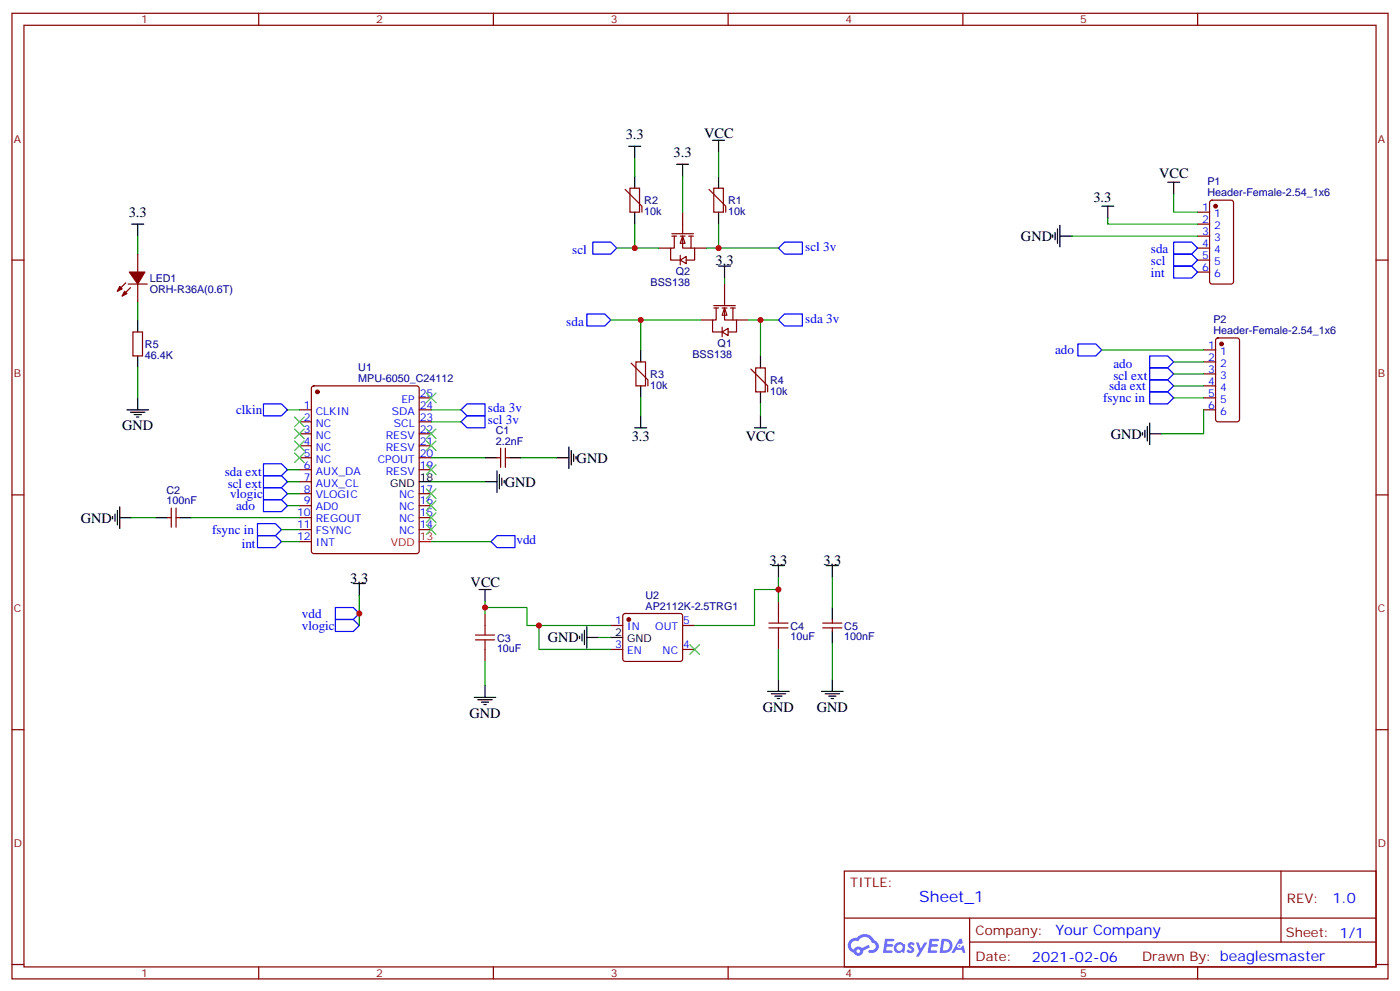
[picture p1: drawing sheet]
<svg xmlns="http://www.w3.org/2000/svg" width="412mm" height="292mm" viewBox="0 0 412 292" stroke-linecap="round" stroke-linejoin="round" font-family="sans-serif">
<g fill="none" stroke="#870000" stroke-width=".35">
<path d="M3.5 3.9h405.4v284.4h-405.4zM7.1 7.4h398.2v277.3h-398.2zM76.2 3.9v3.5M145.3 3.9v3.5M214.5 3.9v3.5M283.6 3.9v3.5M352.8 3.9v3.5M3.5 76.6h3.6M405.3 76.6h3.6M3.5 145.7h3.6M405.3 145.7h3.6M3.5 214.9h3.6"/>
<path d="M405.3 214.9h3.6M248.7 256.5h156.6v28.2h-156.6zM377.3 256.5v20.9M248.7 270.4h156.5M285.6 277.4h119.6M285.6 270.4v14.1M3.5 284h3.6M76.2 284.7v3.6M145.3 284.7v3.6M214.5 284.7v3.6M283.6 284.7v3.6M352.8 284.7v3.6"/>
<path d="M405.3 284h3.6"/>
</g>
<g fill="#5487ff">
<path d="M267.7 277.7a1.22 1.22 0 0 1 1.7 .2l-.4 .6a.47 .47 0 0 0-.3-.4 .47 .47 0 0 0-.5 .2l.1 .2a1.14 1.14 0 0 1 .8 1.8 1.14 1.14 0 0 1-1.9 0l-.2-.2 .5-.6 .7 .5a.29 .29 0 0 0 .3-.3 .29 .29 0 0 0-.2-.3 1.04 1.04 0 0 1-.6-1.7z"/>
<path d="M260.7 276.4h2.4l.3 .2-.2 .5-1.8 .1-.1 .8h1.5l.3 .4-.3 .4h-1.6l-.2 1.1h1.7l.2 .3-.2 .3-2.6 .1z"/>
<path d="M273.8 276.4h2.4l.3 .2-.1 .5-1.8 .1-.2 .8h1.6l.3 .4-.4 .4h-1.6l-.1 1.1h1.7l.2 .3-.2 .3-2.6 .1z"/>
<path d="M282.6 276.4h.7l.3 1.3-.6 .3a.69 .69 0 0 0-1 .3 .69 .69 0 0 0 .4 .9 .69 .69 0 0 0 .9-.6l.5-.2 .6 2.2h-.8l-.2-.9h-1.8l-.5 .9h-.8z"/>
<path d="M269.8 277.5h.8l.6 1.8 1.1-1.8h.9l-2.6 4.2h-.8l.9-1.5z"/>
<path d="M277.4 276.4l-.6 4.2h1.3a2.11 2.11 0 0 0 2.5-2.1 2.11 2.11 0 0 0-2.5-2.1zM278.1 277.2a1.39 1.39 0 0 1 1.7 1.4 1.39 1.39 0 0 1-1.8 1.3h-.3z"/>
<path d="M263.7 278.1a1.54 1.54 0 0 0-.1 2.1 1.54 1.54 0 0 0 2.2 .1l.6 .3 .3-2.3-.2-.3h-.4a1.49 1.49 0 0 0-2.4 .1zM264 279.1a.94 .94 0 0 1 1.8 0 .94 .94 0 0 1-1.8 0z"/>
<path d="M250.4 276.8a2.18 2.18 0 0 0 1.1 3.7 1.44 1.44 0 0 0 1.6 .9 1.44 1.44 0 0 0 1.2-1.4l2-1-.5-.8-1.9 1a1.47 1.47 0 0 0-2.4 .4 1.39 1.39 0 0 1-.7-1.9 1.39 1.39 0 0 1 2-.5 2.12 2.12 0 0 1 2.2-1.3 2.12 2.12 0 0 1 1.9 1.7 1.14 1.14 0 0 1 1.1 1.4 1.14 1.14 0 0 1-1.7 .7 .43 .43 0 0 0-.5 .4 .43 .43 0 0 0 .4 .5 1.98 1.98 0 0 0 2.5-1.2 1.98 1.98 0 0 0-1.2-2.6 3.1 3.1 0 0 0-5.3-.6l-.9 .1zM252.3 280.1a.55 .55 0 0 1 1.1 0 .55 .55 0 0 1-1.1 0z"/>
<circle cx="282.6" cy="278.5" r=".26"/>
</g>
<g fill="none" stroke="#870000" stroke-width=".35">
<path d="M92 113.8l.4-.2h30.4l.6 .5 .1 48.2-.5 .7h-30.6l-.6-.4-.1-48.3zM123.5 117.2h3.5M88.2 120.7h3.5M88.2 124.2h3.5M88.2 127.7h3.5M88.2 131.3h3.5M88.2 134.8h3.5M88.2 138.3h3.5M123.5 120.7h3.5M123.5 124.2h3.5M123.5 127.7h3.5M123.5 131.3h3.5"/>
<path d="M123.5 134.8h3.5M123.5 138.3h3.5M146.4 134.8h1.1M147.5 132v5.6M148.9 134.8h1M148.9 132v5.6M49.4 152.4h1M50.4 149.6v5.7M51.9 152.4h1M51.9 149.6v5.7M88.2 141.9h3.5M88.2 145.4h3.5"/>
<path d="M88.2 148.9h3.5M88.2 152.4h3.5M88.2 156h3.5M88.2 159.5h3.5M123.5 145.4h3.5M123.5 148.9h3.5M123.5 152.4h3.5M123.5 156h3.5M229.3 177.1v3.6M142.9 180.7v3.5M142.9 191.2v3.6M179.9 184.2h3.5"/>
<path d="M179.9 191.2h3.5M183.7 180.9l.4-.2h16.3l.5 .2 .2 .5v12.7l-.3 .5-.4 .2h-16.3l-.4-.3-.3-.4v-12.7zM201.1 184.2h3.5M201.1 191.2h3.5M229.3 187.7v3.5M242.4 183.5h5.6M242.4 184.9h5.6M245.2 182.4v1.1M245.2 184.9v1"/>
</g>
<g fill="#870000" stroke="#870000" stroke-width=".35">
<circle cx="93.5" cy="115.4" r=".53"/>
<circle cx="185.2" cy="182.4" r=".53"/>
</g>
<path d="M123.5 159.5h3.5" fill="none" stroke="#f00" stroke-width=".35"/>
<g fill="none" stroke="#000" stroke-width=".35">
<path d="M142.9 134.8h3.5M146.4 138.7v6.3M147.1 139.7v4.3M149.9 134.8h3.6M164 134.8h3.6M167.6 131.6v6.4M168.3 132.7v4.2M169 133.7v2.2M169.7 134.4v.7M33.2 152.1v.7M33.9 151.4v2.1M34.6 150.3v4.3"/>
<path d="M35.3 152.4h3.5M35.3 149.3v6.3M45.9 152.4h3.5M52.9 152.4h3.5M123.5 141.9h3.5M142.9 141.9h3.5M147.8 140.8v2.1M148.5 141.5v.7M104.1 171.8h3.5M105.8 171.8v3.6M141.1 173.6h3.5M142.9 173.6v3.5"/>
<path d="M227.5 166.5h3.6M229.3 166.5v3.6M243.4 166.5h3.5M245.2 166.5v3.6M245.2 178.9v3.5M170.7 187.4v.7M171.4 186.7v2.1M172.2 185.6v4.2M172.9 187.7h3.5M172.9 184.5v6.4M179.9 187.7h3.5M245.2 185.9v3.6"/>
<path d="M139.7 205.4h6.3M140.8 206.1h4.2M141.8 206.8h2.1M142.5 207.5h.7M142.9 201.8v3.6M226.1 203.6h6.4M227.2 204.3h4.2M228.2 205h2.2M229 205.7h.7M229.3 200.1v3.5M242 203.6h6.4M243.1 204.3h4.2"/>
<path d="M244.1 205h2.1M244.8 205.7h.7M245.2 200.1v3.5"/>
</g>
<g fill="none" stroke="#3c3" stroke-width=".35">
<path d="M125.6 115.7l2.8 2.9M128.4 115.7l-2.8 2.9M86.8 122.8l2.8 2.8M86.8 126.3l2.8 2.9M86.8 129.9l2.8 2.8M86.8 133.4l2.8 2.8M89.6 122.8l-2.8 2.8M89.6 126.3l-2.8 2.9M89.6 129.9l-2.8 2.8M89.6 133.4l-2.8 2.8M125.6 126.3l2.8 2.9M125.6 129.9l2.8 2.8"/>
<path d="M125.6 136.9l2.8 2.8M128.4 126.3l-2.8 2.9M128.4 129.9l-2.8 2.8M128.4 136.9l-2.8 2.8M125.6 144l2.8 2.8M125.6 147.5l2.8 2.8M125.6 151l2.8 2.8M125.6 154.6l2.8 2.8M128.4 144l-2.8 2.8M128.4 147.5l-2.8 2.8M128.4 151l-2.8 2.8M128.4 154.6l-2.8 2.8"/>
</g>
<g fill="none" stroke="#00f" stroke-width=".35">
<path d="M174.6 71.3h5.3l1.8 1.8-1.8 1.7h-5.3zM229.3 73.1l1.8-1.8h5.3v3.5h-5.3zM172.9 92.5h5.3l1.7 1.7-1.7 1.8h-5.3zM229.3 94.2l1.8-1.7h5.3v3.5h-5.3zM77.6 118.9h5.3l1.8 1.8-1.8 1.7h-5.3zM77.6 136.6h5.3l1.8 1.7-1.8 1.8h-5.3zM135.8 120.7l1.8-1.8h5.3v3.5h-5.3zM135.8 124.2l1.8-1.8h5.3v3.6h-5.3zM75.8 157.7h5.3l1.8 1.8-1.8 1.8h-5.3zM75.8 154.2h5.3l1.8 1.8-1.8 1.7h-5.3zM77.6 140.1h5.3l1.8 1.8-1.8 1.7h-5.3zM77.6 143.6h5.3l1.8 1.8-1.8 1.7h-5.3z"/>
<path d="M77.6 147.1h5.3l1.8 1.8-1.8 1.8h-5.3zM144.6 159.5l1.8-1.8h5.3v3.6h-5.3zM98.8 178.9h5.3l1.7 1.8-1.7 1.7h-5.3zM98.8 182.4h5.3l1.7 1.8-1.7 1.7h-5.3z"/>
</g>
<g fill="none" stroke="#008700" stroke-width=".35">
<path d="M84.7 138.3h3.5M84.7 120.7h3.5M127 120.7h8.8M127 134.8h15.9M127 124.2h8.8M153.5 134.8h10.5M38.8 152.4h7.1M56.4 152.4h31.8M82.9 159.5h5.3M82.9 156h5.3M84.7 141.9h3.5M84.7 145.4h3.5"/>
<path d="M84.7 148.9h3.5M127 141.9h15.9M127 159.5h17.6M105.8 175.4v8.8M142.9 178.9h12.3v5.3h24.7M142.9 177.1v3.6M229.3 173.6h-7.1v10.6h-17.6M229.3 170.1v7M245.2 170.1v8.8M142.9 194.8v7M158.7 184.2v7h21.2M176.4 187.7h3.5"/>
<path d="M229.3 191.2v8.9M245.2 189.5v10.6"/>
</g>
<path d="M140.1 188.4h5.6M140.1 187h5.6M142.9 184.2v2.8M142.9 188.4v2.8M226.5 184.9h5.6M226.5 183.5h5.6M229.3 180.7v2.8M229.3 184.9v2.8" fill="none" stroke="#a10000" stroke-width=".35"/>
<g fill="#fff" stroke="#870000" stroke-width=".35">
<path d="M201.1 69.5l.7 2.1h-1.4z"/>
<path d="M200.4 76.6l1.7-1.1v2.1z"/>
</g>
<path d="M194 73.1h3.6M197.9 68.8h6.4M197.9 69.5h1.4M198.6 69.5v3.6h-1v3.5h2.8M200.4 75.2v2.8M200.4 69.5h1.4M201.1 69.5v3.6h3.5v3.5h-2.5M201.1 62.5v6.3M202.8 69.5h1.5M203.6 69.5v3.6M204.6 73.1h3.5" fill="none" stroke="#870000" stroke-width=".35"/>
<path d="M201.1 51.9v10.6M181.7 73.1h12.3M208.1 73.1h21.2" fill="none" stroke="#008700" stroke-width=".35"/>
<path d="M199.3 48.4h3.5M201.1 48.4v3.5" fill="none" stroke="#000" stroke-width=".35"/>
<g fill="#fff" stroke="#870000" stroke-width=".35">
<path d="M213.4 90.7l.7 2.1h-1.4z"/>
<path d="M212.7 97.8l1.8-1.1v2.1z"/>
</g>
<g fill="none" stroke="#870000" stroke-width=".35">
<path d="M184.1 55.8l5 4.9v1.8M185.6 55.4h2.8v7.1h-2.8zM208.8 55.8l5 4.9v1.8M210.3 55.4h2.8v7.1h-2.8zM356.5 59.2l.5-.3h5.7l.6 .5 .1 23.5-.5 .7h-5.9l-.6-.4-.1-23.5zM40.6 74.8v5.3M352.8 62.5h3.5M352.8 66h3.5M352.8 69.5h3.5M352.8 73.1h3.5M352.8 76.6h3.5M37 83.3l-2.4 2.5"/>
<path d="M37.7 83.6h5.7M38.5 84.7l-2.5 2.5M39.2 97.8h2.8v7h-2.8zM40.6 83.6v5.3M206.4 94.2h3.5M210.3 90h6.3M210.3 90.7h1.4M211 90.7v3.5h-1.1v3.6h2.8M212.7 96.3v2.9M212.7 90.7h1.4M213.4 90.7v3.5h3.6v3.6h-2.5M213.4 83.6v6.4"/>
<path d="M215.2 90.7h1.4M215.9 90.7v3.5M217 94.2h3.5M352.8 80.1h3.5M358.3 99.7l.5-.2h5.6l.7 .4v23.6l-.4 .7h-5.9l-.7-.4v-23.6zM185.9 106.9l5 5v1.7M187.3 106.6h2.8v7h-2.8zM221.2 108.7l4.9 4.9v1.8M222.6 108.3h2.8v7.1h-2.8zM354.5 103h3.6M354.5 106.6h3.6M354.5 110.1h3.6"/>
<path d="M354.5 113.6h3.6M354.5 117.2h3.6M354.5 120.7h3.6"/>
</g>
<g fill="none" stroke="#008700" stroke-width=".35">
<path d="M187 46.6v5.3M211.7 44.8v7.1M345.7 57.2v5.3h7.1M40.6 69.5v5.3M187 66v7.1M211.7 66v7.1M315.7 69.5h37.1M326.3 64.2v1.8h26.5M40.6 88.9v5.3M179.9 94.2h26.5M188.7 94.2v8.8M213.4 81.9v1.7"/>
<path d="M220.5 94.2h8.8M224 94.2v10.6M40.6 108.3v8.9M188.7 117.2v5.2M224 118.9v3.5M324.6 103h29.9M345.7 117.2h8.8M345.7 113.6h8.8M345.7 110.1h8.8M345.7 106.6h8.8M354.5 120.7v7h-12.3"/>
</g>
<g fill="none" stroke="#000" stroke-width=".35">
<path d="M185.2 43.1h3.5M187 43.1v3.5M187 51.9v3.5M209.9 41.3h3.5M211.7 41.3v3.5M211.7 51.9v3.5M344 53.7h3.5M345.7 53.7v3.5M38.8 66h3.5M40.6 66v3.5M187 62.5v3.5M211.7 78.4h3.5"/>
<path d="M211.7 62.5v3.5M213.4 78.4v3.5M310.1 69.2v.7M310.8 68.5v2.1M311.5 67.4v4.2M312.2 69.5h3.5M312.2 66.4v6.3M324.6 60.7h3.5M326.3 60.7v3.5M40.6 94.2v3.6M40.6 104.8v3.5M40.6 117.2v3.5"/>
<path d="M188.7 103v3.6M188.7 113.6v3.6M224 104.8v3.5M224 115.4v3.5M37.4 120.7h6.3M38.5 121.4h4.2M39.5 122.1h2.1M40.2 122.8h.7M187 126h3.5M188.7 122.4v3.6M222.2 126h3.6M224 122.4v3.6"/>
<path d="M336.5 127.4v.7M337.3 126.7v2.1M338 125.6v4.3M338.7 127.7h3.5M338.7 124.6v6.3"/>
</g>
<g fill="#870000" stroke="#870000" stroke-width=".35">
<path d="M36.7 85.8l.7 .7-1.4 .7z"/>
<path d="M35.3 84.3l.7 .8-1.4 .7z"/>
<path d="M38.1 80.1h4.6l-2.1 3.5z"/>
<circle cx="358.1" cy="60.7" r=".53"/>
<circle cx="359.8" cy="101.3" r=".53"/>
</g>
<path d="M345.7 71.3h5.3l1.8 1.8-1.8 1.7h-5.3zM345.7 74.8h5.3l1.8 1.8-1.8 1.8h-5.3zM345.7 78.4h5.3l1.8 1.7-1.8 1.8h-5.3zM317.5 101.3h5.3l1.8 1.7-1.8 1.8h-5.3zM338.7 104.8h5.3l1.7 1.8-1.7 1.7h-5.3zM338.7 108.3h5.3l1.7 1.8-1.7 1.8h-5.3zM338.7 111.9h5.3l1.7 1.7-1.7 1.8h-5.3zM338.7 115.4h5.3l1.7 1.8-1.7 1.7h-5.3z" fill="none" stroke="#00f" stroke-width=".35"/>
<path d="M203.2 189.8l2.8 2.9M206 189.8l-2.8 2.9" fill="none" stroke="#3c3" stroke-width=".35"/>
<g fill="#c00">
<circle cx="105.8" cy="180.7" r=".88"/>
<circle cx="142.9" cy="178.9" r=".88"/>
<circle cx="158.8" cy="184.2" r=".88"/>
<circle cx="229.3" cy="173.6" r=".88"/>
<circle cx="187" cy="73.1" r=".88"/>
<circle cx="211.7" cy="73.1" r=".88"/>
<circle cx="188.7" cy="94.2" r=".88"/>
<circle cx="224" cy="94.2" r=".88"/>
</g>
<text font-size="4.6" fill="#00f" x="270.8" y="265.5">Sheet_1</text>
<g font-size="4.2">
<text x="184.3" y="41">3.3</text>
<text x="207.4" y="40.6">VCC</text>
<text x="198.4" y="46.3">3.3</text>
<text x="341.5" y="52.5">VCC</text>
<text x="322.1" y="59.5">3.3</text>
<text x="37.9" y="64">3.3</text>
<text x="300.7" y="70.9">GND</text>
<text x="210.8" y="78.1">3.3</text>
<text x="36" y="126.7">GND</text>
<text x="186.1" y="130">3.3</text>
<text x="219.7" y="130">VCC</text>
<text x="327.2" y="129.2">GND</text>
<text x="169.9" y="136.3">GND</text>
<text x="148.7" y="143.3">GND</text>
<text x="23.8" y="153.9">GND</text>
<text x="226.7" y="166.3">3.3</text>
<text x="242.5" y="166.3">3.3</text>
<text x="103.2" y="171.6">3.3</text>
<text x="138.6" y="172.9">VCC</text>
<text x="161.4" y="189.1">GND</text>
<text x="224.7" y="209.7">GND</text>
<text x="240.6" y="209.7">GND</text>
<text x="138.3" y="211.5">GND</text>
</g>
<g font-size="4.2" fill="#00f">
<text x="392.5" y="265.8">1.0</text>
<text x="310.9" y="275.3">Your Company</text>
<text x="304" y="283.1">2021-02-06</text>
</g>
<g font-size="3.9" fill="#00f">
<text x="168.6" y="74.8">scl</text>
<text x="237.2" y="73.8">scl 3v</text>
<text x="339" y="74.4">sda</text>
<text x="339" y="77.9">scl</text>
<text x="339" y="81.4">int</text>
<text x="166.8" y="96">sda</text>
<text x="237.2" y="95">sda 3v</text>
<text x="310.8" y="104.4">ado</text>
<text x="328" y="108.4">ado</text>
<text x="328" y="112">scl ext</text>
<text x="324.9" y="118.5">fsync in</text>
<text x="326.7" y="114.9">sda ext</text>
<text x="69.5" y="122">clkin</text>
<text x="143.7" y="121.5">sda 3v</text>
<text x="143.7" y="125">scl 3v</text>
<text x="66.2" y="140.1">sda ext</text>
<text x="67.1" y="143.6">scl ext</text>
<text x="67.8" y="146.6">vlogic</text>
<text x="69.5" y="150.2">ado</text>
<text x="62.5" y="157.2">fsync in</text>
<text x="71.2" y="161.3">int</text>
<text x="152.1" y="160.3">vdd</text>
<text x="88.9" y="181.9">vdd</text>
<text x="88.9" y="185.5">vlogic</text>
</g>
<g font-size="3.9" fill="#800">
<text x="250.5" y="261.1">TITLE:</text>
<text x="379.1" y="265.8">REV:</text>
<text x="287.4" y="275.3">Company:</text>
<text x="378.7" y="275.9">Sheet: 1/1</text>
<text x="287.4" y="283">Date:</text>
<text x="336.4" y="283.1">Drawn By: beaglesmaster</text>
</g>
<g font-size="3.2" fill="#800">
<text x="41.6" y="6.9">1</text>
<text x="110.8" y="6.9">2</text>
<text x="179.9" y="6.9">3</text>
<text x="249.1" y="6.9">4</text>
<text x="318.2" y="6.9">5</text>
<text x="4.1" y="42">A</text>
<text x="405.9" y="42">A</text>
<text x="4.1" y="111.2">B</text>
<text x="405.9" y="111.2">B</text>
<text x="4.1" y="180.3">C</text>
<text x="405.9" y="180.3">C</text>
<text x="4.1" y="249.4">D</text>
<text x="405.9" y="249.4">D</text>
<text x="41.6" y="287.7">1</text>
<text x="110.8" y="287.7">2</text>
<text x="179.9" y="287.7">3</text>
<text x="249.1" y="287.7">4</text>
<text x="318.2" y="287.7">5</text>
</g>
<g font-size="3.2" fill="#000080">
<text x="355.7" y="57.7">Header-Female-2.54_1x6</text>
<text x="355.7" y="54.5">P1</text>
<text x="189.8" y="63.3">10k</text>
<text x="189.8" y="60.1">R2</text>
<text x="214.5" y="63.3">10k</text>
<text x="214.5" y="60.1">R1</text>
<text x="44.1" y="83">LED1</text>
<text x="199" y="81">Q2</text>
<text x="44.1" y="86.2">ORH-R36A(0.6T)</text>
<text x="191.6" y="84.1">BSS138</text>
<text x="357.4" y="95">P2</text>
<text x="357.4" y="98.2">Header-Female-2.54_1x6</text>
<text x="42.7" y="105.6">46.4K</text>
<text x="42.7" y="102.4">R5</text>
<text x="204" y="105.3">BSS138</text>
<text x="211.4" y="102.1">Q1</text>
<text x="105.5" y="112.4">MPU-6050_C24112</text>
<text x="105.6" y="109.1">U1</text>
<text x="191.6" y="111.2">R3</text>
<text x="226.8" y="113">R4</text>
<text x="191.6" y="114.4">10k</text>
<text x="226.8" y="116.2">10k</text>
<text x="146.1" y="130.9">2.2nF</text>
<text x="146.1" y="127.7">C1</text>
<text x="49" y="148.6">100nF</text>
<text x="49" y="145.4">C2</text>
<text x="190.2" y="179.5">AP2112K-2.5TRG1</text>
<text x="190.2" y="176.5">U2</text>
<text x="232.8" y="185.4">C4</text>
<text x="248.7" y="185.4">C5</text>
<text x="146.4" y="188.9">C3</text>
<text x="232.8" y="188.5">10uF</text>
<text x="248.7" y="188.5">100nF</text>
<text x="146.4" y="192">10uF</text>
</g>
<g font-size="3.2" fill="#00f">
<text x="354.1" y="62.1">1</text>
<text x="354.1" y="65.7">2</text>
<text x="357.6" y="63.9">1</text>
<text x="354.1" y="69.2">3</text>
<text x="357.6" y="67.4">2</text>
<text x="357.6" y="70.9">3</text>
<text x="354.1" y="72.7">4</text>
<text x="354.1" y="76.2">5</text>
<text x="357.6" y="74.5">4</text>
<text x="357.6" y="78">5</text>
<text x="354.1" y="79.8">6</text>
<text x="357.6" y="81.5">6</text>
<text x="355.9" y="102.7">1</text>
<text x="355.9" y="106.2">2</text>
<text x="359.4" y="104.5">1</text>
<text x="359.4" y="108">2</text>
<text x="355.9" y="109.7">3</text>
<text x="355.9" y="113.3">4</text>
<text x="359.4" y="111.5">3</text>
<text x="118.2" y="118.6">EP</text>
<text x="123.6" y="116.8">25</text>
<text x="355.9" y="116.8">5</text>
<text x="359.4" y="115">4</text>
<text x="359.4" y="118.6">5</text>
<text x="89.5" y="120.3">1</text>
<text x="89.5" y="123.9">2</text>
<text x="93" y="122.1">CLKIN</text>
<text x="93" y="125.6">NC</text>
<text x="115.4" y="122.1">SDA</text>
<text x="116" y="125.6">SCL</text>
<text x="123.6" y="123.9">23</text>
<text x="123.6" y="120.3">24</text>
<text x="355.9" y="120.3">6</text>
<text x="359.4" y="122.1">6</text>
<text x="89.5" y="127.4">3</text>
<text x="89.5" y="130.9">4</text>
<text x="93" y="129.2">NC</text>
<text x="113.6" y="129.2">RESV</text>
<text x="123.6" y="130.9">21</text>
<text x="123.6" y="127.4">22</text>
<text x="89.5" y="134.4">5</text>
<text x="89.5" y="138">6</text>
<text x="93" y="132.7">NC</text>
<text x="93" y="136.2">NC</text>
<text x="111.3" y="136.2">CPOUT</text>
<text x="113.6" y="132.7">RESV</text>
<text x="123.6" y="138">19</text>
<text x="123.6" y="134.4">20</text>
<text x="89.5" y="141.5">7</text>
<text x="93" y="139.7">AUX_DA</text>
<text x="93" y="143.3">AUX_CL</text>
<text x="113.6" y="139.7">RESV</text>
<text x="89.5" y="145">8</text>
<text x="89.5" y="148.6">9</text>
<text x="93" y="146.8">VLOGIC</text>
<text x="117.6" y="146.8">NC</text>
<text x="123.6" y="148.6">16</text>
<text x="123.6" y="145">17</text>
<text x="87.5" y="152.1">10</text>
<text x="87.5" y="155.6">11</text>
<text x="93" y="150.3">AD0</text>
<text x="93" y="153.8">REGOUT</text>
<text x="117.6" y="153.8">NC</text>
<text x="117.6" y="150.3">NC</text>
<text x="123.6" y="155.6">14</text>
<text x="123.6" y="152.1">15</text>
<text x="87.5" y="159.1">12</text>
<text x="93" y="157.4">FSYNC</text>
<text x="93" y="160.9">INT</text>
<text x="117.6" y="157.4">NC</text>
<text x="181.3" y="183.8">1</text>
<text x="184.7" y="185.6">IN</text>
<text x="193" y="185.6">OUT</text>
<text x="201.3" y="183.8">5</text>
<text x="181.3" y="190.9">3</text>
<text x="201.3" y="190.9">4</text>
<text x="184.7" y="192.7">EN</text>
<text x="195.2" y="192.7">NC</text>
</g>
<g font-size="3.2">
<text x="114.9" y="143.3">GND</text>
<text x="123.6" y="141.5">18</text>
<text x="181.3" y="187.4">2</text>
<text x="184.7" y="189.1">GND</text>
</g>
<g font-size="3.2" fill="#f00">
<text x="115.1" y="160.9">VDD</text>
<text x="123.6" y="159.1">13</text>
</g>
</svg>
